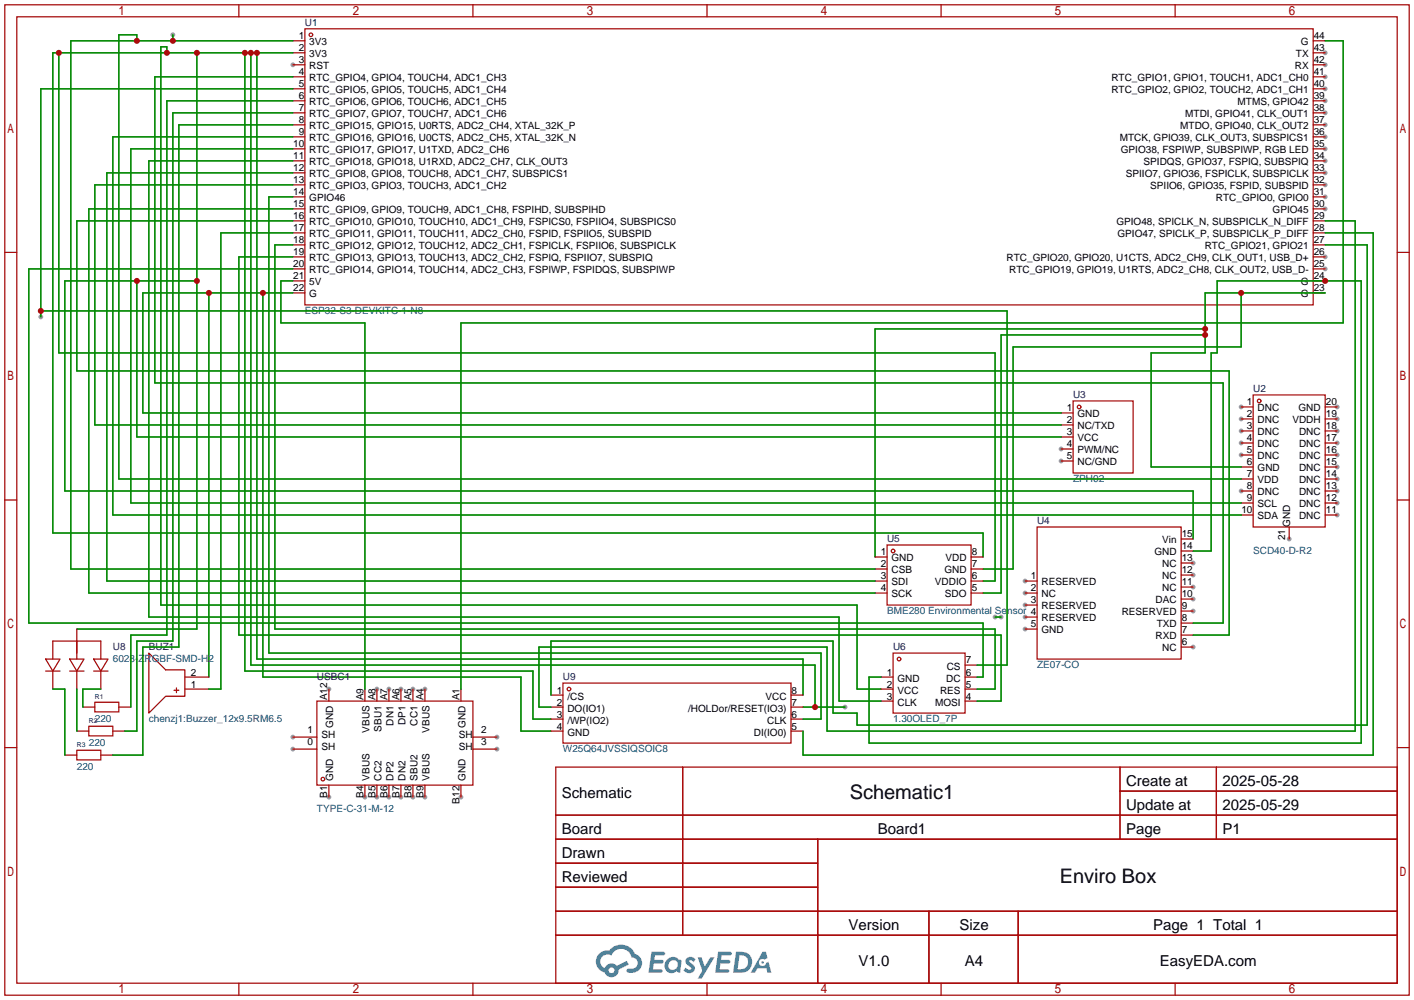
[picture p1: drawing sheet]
<svg xmlns="http://www.w3.org/2000/svg" width="299mm" height="212mm" viewBox="0 0 299 212" stroke-linecap="round" stroke-linejoin="round" font-family="sans-serif">
<g fill="#999">
<circle cx="62" cy="13.7" r=".51"/>
<circle cx="280.4" cy="56.9" r=".51"/>
<circle cx="280.4" cy="54.4" r=".51"/>
<circle cx="280.4" cy="44.2" r=".51"/>
<circle cx="280.4" cy="41.7" r=".51"/>
<circle cx="280.4" cy="39.1" r=".51"/>
<circle cx="280.4" cy="36.6" r=".51"/>
<circle cx="280.4" cy="34" r=".51"/>
<circle cx="280.4" cy="31.5" r=".51"/>
<circle cx="280.4" cy="29" r=".51"/>
<circle cx="280.4" cy="26.4" r=".51"/>
<circle cx="280.4" cy="23.9" r=".51"/>
<circle cx="280.4" cy="21.3" r=".51"/>
<circle cx="280.4" cy="18.8" r=".51"/>
<circle cx="280.4" cy="16.3" r=".51"/>
<circle cx="280.4" cy="13.7" r=".51"/>
<circle cx="280.4" cy="11.2" r=".51"/>
<circle cx="262.6" cy="86.1" r=".51"/>
<circle cx="262.6" cy="88.6" r=".51"/>
<circle cx="262.6" cy="91.2" r=".51"/>
<circle cx="262.6" cy="93.7" r=".51"/>
<circle cx="262.6" cy="96.3" r=".51"/>
<circle cx="262.6" cy="103.9" r=".51"/>
<circle cx="283" cy="109" r=".51"/>
<circle cx="283" cy="106.4" r=".51"/>
<circle cx="283" cy="103.9" r=".51"/>
<circle cx="283" cy="101.3" r=".51"/>
<circle cx="283" cy="98.8" r=".51"/>
<circle cx="283" cy="96.3" r=".51"/>
<circle cx="283" cy="93.7" r=".51"/>
<circle cx="283" cy="91.2" r=".51"/>
<circle cx="283" cy="88.6" r=".51"/>
<circle cx="283" cy="86.1" r=".51"/>
<circle cx="272.8" cy="114" r=".51"/>
<circle cx="224.5" cy="95" r=".51"/>
<circle cx="224.5" cy="97.5" r=".51"/>
<circle cx="216.9" cy="122.9" r=".51"/>
<circle cx="216.9" cy="125.5" r=".51"/>
<circle cx="216.9" cy="128" r=".51"/>
<circle cx="216.9" cy="130.6" r=".51"/>
<circle cx="216.9" cy="133.1" r=".51"/>
<circle cx="252.5" cy="136.9" r=".51"/>
<circle cx="252.5" cy="129.3" r=".51"/>
<circle cx="252.5" cy="126.7" r=".51"/>
<circle cx="252.5" cy="124.2" r=".51"/>
<circle cx="252.5" cy="121.7" r=".51"/>
<circle cx="252.5" cy="119.1" r=".51"/>
<circle cx="69.6" cy="168.7" r=".51"/>
<circle cx="77.2" cy="168.7" r=".51"/>
<circle cx="79.8" cy="168.7" r=".51"/>
<circle cx="82.3" cy="168.7" r=".51"/>
<circle cx="84.8" cy="168.7" r=".51"/>
<circle cx="87.4" cy="168.7" r=".51"/>
<circle cx="89.9" cy="168.7" r=".51"/>
<circle cx="97.5" cy="168.7" r=".51"/>
<circle cx="62" cy="158.5" r=".51"/>
<circle cx="62" cy="156" r=".51"/>
<circle cx="105.2" cy="158.5" r=".51"/>
<circle cx="105.2" cy="156" r=".51"/>
<circle cx="89.9" cy="145.8" r=".51"/>
<circle cx="87.4" cy="145.8" r=".51"/>
<circle cx="84.8" cy="145.8" r=".51"/>
<circle cx="82.3" cy="145.8" r=".51"/>
<circle cx="79.8" cy="145.8" r=".51"/>
<circle cx="69.6" cy="145.8" r=".51"/>
<circle cx="178.8" cy="149.6" r=".51"/>
<circle cx="211.8" cy="130.6" r=".51"/>
<circle cx="210.6" cy="130.6" r=".51"/>
<circle cx="36.6" cy="7.4" r=".51"/>
<circle cx="8.6" cy="67.1" r=".51"/>
</g>
<g fill="none" stroke="#a10000" stroke-width=".25">
<path d="M1 1h297.2v209.6h-297.2zM3.6 3.6h292.1v204.4h-292.1zM50.5 1v2.6M100.1 1v2.6M149.6 1v2.6M199.1 1v2.6M248.7 1v2.6M1 53.4h2.6M295.7 53.4h2.5M1 105.8h2.6M295.7 105.8h2.5M1 158.2h2.6"/>
<path d="M295.7 158.2h2.5M117.6 162.3h178.1v45.7h-178.1zM117.6 172.5h178.1M117.6 177.5h178.1M144.5 162.3v35.6M173 177.5v30.5M237 162.3v15.2M237 167.4h58.7M257.4 162.3v15.2M117.6 182.6h55.4M117.6 192.8h178.1M117.6 187.7h55.4"/>
<path d="M117.6 197.9h178.1M196.6 192.8v15.2M215.4 192.8v15.2M50.5 208v2.6M100.1 208v2.6M149.6 208v2.6M199.1 208v2.6M248.7 208v2.6"/>
</g>
<g fill="#5487ff">
<path d="M145.3 202.7a1.3 1.3 0 0 1 1.9 .3l-.4 .6a.54 .54 0 0 0-.9-.2l.1 .2a1.34 1.34 0 0 1 .9 1.8 1.47 1.47 0 0 1-2.3-.1l.5-.6 .8 .5a.31 .31 0 0 0 .4-.3 .31 .31 0 0 0-.3-.4 1.12 1.12 0 0 1-.7-1.8z"/>
<path d="M147.6 202.5h.9l.6 2 1.2-2h.9l-2.7 4.6h-.9l1-1.7z"/>
<path d="M137.8 201.4h1.7a1.31 1.31 0 0 1 1.2 .2 .4 .4 0 0 1-.3 .5l-1.8 .1-.1 .9h1.6a.4 .4 0 0 1 .4 .4 .4 .4 0 0 1-.5 .4h-1.6l-.2 1.2h1.4a.46 .46 0 0 1 .5 0 .46 .46 0 0 1 .1 .5l-.4 .2h-2.6z"/>
<path d="M151.9 201.4h1.7a1.32 1.32 0 0 1 1.2 .2 .39 .39 0 0 1-.3 .5l-1.8 .1-.1 .9h1.6a.4 .4 0 0 1 .4 .4 .4 .4 0 0 1-.4 .4h-1.7l-.2 1.2h1.4a.46 .46 0 0 1 .5 0 .46 .46 0 0 1 .1 .5l-.4 .2h-2.6z"/>
<path d="M161.3 201.4h.8l.3 1.3-.6 .4a.75 .75 0 0 0-1.1 .3 .75 .75 0 0 0 .5 1 .75 .75 0 0 0 .9-.7l.5-.2 .6 2.3h-.8l-.3-.9h-1.8l-.5 .9h-1z"/>
<path d="M155.7 201.4l-.6 4.4h1.5a2.27 2.27 0 0 0 2.6-2.2 2.27 2.27 0 0 0-2.7-2.2zM156.5 202.1a1.5 1.5 0 0 1 1.8 1.6 1.5 1.5 0 0 1-1.9 1.4h-.3z"/>
<path d="M141.2 203a1.6 1.6 0 0 0-.3 2.3 1.6 1.6 0 0 0 2.3 .2l.7 .3 .3-2.4-.1-.3-.5-.1a1.58 1.58 0 0 0-2.4 0zM141.8 203.5a.98 .98 0 0 1 1.6 .4 .98 .98 0 0 1-1.1 1.3 .94 .94 0 0 1-.9-.7 .94 .94 0 0 1 .4-1z"/>
<path d="M126.8 201.8a2.37 2.37 0 0 0 1.1 4 1.54 1.54 0 0 0 1.8 1 1.54 1.54 0 0 0 1.2-1.6l2.2-1.1-.5-.8-2 1a1.57 1.57 0 0 0-2.7 .5 1.5 1.5 0 0 1-.7-2.1 1.5 1.5 0 0 1 2.2-.5 2.23 2.23 0 0 1 2.3-1.4 2.23 2.23 0 0 1 2 1.8 1.16 1.16 0 0 1 1.2 1.1 1.16 1.16 0 0 1-1.1 1.2h-.7a.47 .47 0 0 0-.5 .4 .47 .47 0 0 0 .4 .5 2.17 2.17 0 0 0 2.5-.9 2.17 2.17 0 0 0-.3-2.7l-.8-.4a3.2 3.2 0 0 0-5.5-.7l-1.1 .1zM128.8 205.3a.6 .6 0 0 1 1.2 0 .6 .6 0 0 1-1.2 0z"/>
<circle cx="161.4" cy="203.6" r=".28"/>
</g>
<g fill="none" stroke="#a10000" stroke-width=".25">
<path d="M62 8.6h2.5M62 11.2h2.5M62 13.7h2.5M62 16.3h2.5M62 18.8h2.5M64.5 6.1h213.4v58.4h-213.4zM277.9 8.6h2.5M277.9 11.2h2.5M277.9 13.7h2.5M277.9 16.3h2.5M277.9 18.8h2.5M62 21.3h2.5"/>
<path d="M62 23.9h2.5M62 26.4h2.5M62 29h2.5M62 31.5h2.5M62 34h2.5M62 36.6h2.5M62 39.1h2.5M277.9 21.3h2.5M277.9 23.9h2.5M277.9 26.4h2.5M277.9 29h2.5M277.9 31.5h2.5"/>
<path d="M277.9 34h2.5M277.9 36.6h2.5M277.9 39.1h2.5M62 41.7h2.5M62 44.2h2.5M62 46.7h2.5M62 49.3h2.5M62 51.8h2.5M62 54.4h2.5M62 56.9h2.5M62 59.4h2.5M277.9 41.7h2.5"/>
<path d="M277.9 44.2h2.5M277.9 46.7h2.5M277.9 49.3h2.5M277.9 51.8h2.5M277.9 54.4h2.5M277.9 56.9h2.5M277.9 59.4h2.5M62 62h2.5M277.9 62h2.5M224.5 87.4h2.6M224.5 89.9h2.6M224.5 92.5h2.6"/>
<path d="M224.5 95h2.6M224.5 97.5h2.6M227.1 84.8h12.7v15.3h-12.7zM262.6 86.1h2.6M262.6 88.6h2.6M262.6 91.2h2.6M262.6 93.7h2.6M262.6 96.3h2.6M262.6 98.8h2.6M265.2 83.6h15.2v27.9h-15.2zM280.4 86.1h2.6M280.4 88.6h2.6"/>
<path d="M280.4 91.2h2.6M280.4 93.7h2.6M280.4 96.3h2.6M280.4 98.8h2.6M185.2 117.9h2.5M187.7 115.3h17.8v12.7h-17.8zM205.5 117.9h2.5M219.5 111.5h30.4v27.9h-30.4zM249.9 119.1h2.6M249.9 116.6h2.6M249.9 114h2.6M262.6 101.3h2.6"/>
<path d="M262.6 103.9h2.6M262.6 106.4h2.6M262.6 109h2.6M272.8 111.5v2.5M280.4 101.3h2.6M280.4 103.9h2.6M280.4 106.4h2.6M280.4 109h2.6M9.7 139.4h3l-1.5 2.6zM11.2 139.4v-3.8h10.1v3.8M14.7 139.4h3.1l-1.5 2.6zM16.3 133.1v6.3"/>
<path d="M19.8 139.4h3.1l-1.6 2.6zM31.5 138.2l3.6 3.5h4v5.6h-4l-3.6 3.6zM185.2 122.9h2.5M185.2 125.5h2.5M185.2 120.4h2.5M189 138.2h15.2v12.7h-15.2zM205.5 122.9h2.5M205.5 125.5h2.5M205.5 120.4h2.5M216.9 122.9h2.6M216.9 125.5h2.6M216.9 128h2.6"/>
<path d="M216.9 130.6h2.6M216.9 133.1h2.6M249.9 136.9h2.6M249.9 134.4h2.6M249.9 131.8h2.6M249.9 129.3h2.6M249.9 126.7h2.6M249.9 124.2h2.6M249.9 121.7h2.6M9.7 142h3M11.2 142v3.8M13.7 159.8h2.6"/>
<path d="M14.7 142h3.1M16.3 158.8h5v2h-5zM16.3 142v3.8M16.3 154.7h2.5M17.5 149.6h2.6M18.8 153.7h5.1v2h-5.1zM19.8 142h3.1M20.1 148.6h5v2h-5zM21.3 142v3.8M21.3 159.8h2.6M23.9 154.7h2.5M25.1 149.6h2.6"/>
<path d="M36.8 146.1h1M37.3 145.5v1.1M39.1 143.3h5.1M39.1 145.8h5.1M62 158.5h5.1M62 156h5.1M67.1 148.3h33v17.8h-33zM69.6 145.8v2.5M77.2 145.8v2.5M79.8 145.8v2.5M82.3 145.8v2.5M84.8 145.8v2.5"/>
<path d="M87.4 145.8v2.5M89.9 145.8v2.5M97.5 145.8v2.5M100.1 158.5h5.1M100.1 156h5.1M116.6 149.6h2.5M116.6 154.7h2.5M116.6 147.1h2.5M116.6 152.1h2.5M119.1 144.5h48.3v12.7h-48.3zM167.4 149.6h2.5M167.4 154.7h2.5"/>
<path d="M167.4 147.1h2.5M167.4 152.1h2.5M186.4 143.3h2.6M186.4 145.8h2.6M186.4 148.3h2.6M204.2 143.3h2.6M204.2 145.8h2.6M204.2 148.3h2.6M204.2 140.7h2.6M69.6 166.1v2.6M77.2 166.1v2.6M79.8 166.1v2.6"/>
<path d="M82.3 166.1v2.6M84.8 166.1v2.6M87.4 166.1v2.6M89.9 166.1v2.6M97.5 166.1v2.6"/>
<circle cx="65.8" cy="7.4" r=".38"/>
<circle cx="228.3" cy="86.1" r=".38"/>
<circle cx="266.4" cy="84.8" r=".38"/>
<circle cx="189" cy="116.6" r=".38"/>
<circle cx="190.2" cy="139.4" r=".38"/>
<circle cx="120.4" cy="145.8" r=".38"/>
<circle cx="68.3" cy="164.8" r=".38"/>
</g>
<g fill="none" stroke="#008700" stroke-width=".25">
<path d="M12.4 11.2v63.5h198.2v48.2h-2.6M29 8.6v-1.2h-3.9v93.9h237.5M35.3 11.2v-1.3h-1.3v118.1h147.4v17.8h5M36.6 7.4v1.2M41.7 11.2v121.9h-25.4M51.8 11.2v130.8h61v10.1h3.8M53.1 11.2v129.5h119.4v8.9M54.4 11.2v128.2h115.5v7.7M62 8.6h-47v111.8h170.2M62 11.2h-50.8v101.6h196.8v5.1M62 16.3h-29.2v64.7h226v50.8h-6.3M62 18.8h-53.4v48.3"/>
<path d="M280.4 8.6h3.8v59.7h-186.7v77.5M62 29h-38.1v80h238.7M62 31.5h-34.3v74.9h234.9M62 21.3h-26.7v113.1h-7.6v15.2M62 26.4h-24.2v110.5h-7.6v22.9h-6.3M62 23.9h-25.4v111.7h-7.6v19.1h-2.6M62 36.6h-39.4v86.3h162.6M62 39.1h-41.9v50.8h204.4M62 34h-30.5v96.6h146v17.7h8.9M29 59.4v33.1h195.5M41.7 59.4h-28v44.5h238.8v10.1M62 54.4h-11.5v80h161.3v13.9h-5"/>
<path d="M62 44.2h-43.2v81.3h166.4M62 56.9h-55.9v74.9h201.9v11.5h-1.2M62 59.4h-2.6v8.9h17.8v77.5M62 51.8h-3.8v81.3h152.4v12.7h-3.8M62 41.7h-5.1v96.5h116.8v13.9h-3.8M62 49.3h-15.3v96.5h-2.5M62 46.7h-45.7v31.8h243.8v55.9h-7.6M280.4 46.7h6.4v108h-111.8v-17.8h-61v12.7h2.6M280.4 49.3h10.2v110.5h-120.7v-5.1M280.4 51.8h8.9v101.6h-107.9v-2.5h-5.1v-15.3h-59.7v11.5M8.6 65.8h204.5v74.9h-6.3M44.2 62v81.3"/>
<path d="M55.6 62v81.3h54.6v11.4h6.4M62 62h-31.8v25.4h194.3M255 70.9h-43.2v54.6h-3.8M255 69.6h-69.8v48.3M262.6 62v11.4h-48.2v47h-6.4M280.4 62h-25.4v12.7h-11.4v24.1h19M252.5 116.6h3.8v-41.9h1.3v-15.3h30.4v97.8h-104.1v-13.9h2.5M210.6 130.6h1.2M11.2 145.8h2.5v14M16.3 145.8v8.9M21.3 145.8h-3.8v3.8M169.9 149.6h8.9"/>
</g>
<g fill="#c00">
<circle cx="262.6" cy="62" r=".63"/>
<circle cx="255" cy="69.6" r=".63"/>
<circle cx="255" cy="70.9" r=".63"/>
<circle cx="44.2" cy="62" r=".63"/>
<circle cx="55.6" cy="62" r=".63"/>
<circle cx="29" cy="59.4" r=".63"/>
<circle cx="41.7" cy="59.4" r=".63"/>
<circle cx="41.7" cy="11.2" r=".63"/>
<circle cx="53.1" cy="11.2" r=".63"/>
<circle cx="51.8" cy="11.2" r=".63"/>
<circle cx="172.5" cy="149.6" r=".63"/>
<circle cx="54.4" cy="11.2" r=".63"/>
<circle cx="35.3" cy="11.2" r=".63"/>
<circle cx="12.4" cy="11.2" r=".63"/>
<circle cx="36.6" cy="8.6" r=".63"/>
<circle cx="29" cy="8.6" r=".63"/>
<circle cx="280.4" cy="59.4" r=".63"/>
<circle cx="8.6" cy="65.8" r=".63"/>
</g>
<g font-size="4.2">
<text x="179.8" y="169">Schematic1</text>
<text x="224.2" y="186.8">Enviro Box</text>
</g>
<g font-size="3.2">
<text x="238.3" y="166.2">Create at</text>
<text x="258.7" y="166.2">2025-05-28</text>
<text x="118.9" y="168.8">Schematic</text>
<text x="238.3" y="171.3">Update at</text>
<text x="258.7" y="171.3">2025-05-29</text>
<text x="118.9" y="176.4">Board</text>
<text x="185.7" y="176.4">Board1</text>
<text x="238.3" y="176.4">Page</text>
<text x="258.7" y="176.4">P1</text>
<text x="118.9" y="181.5">Drawn</text>
<text x="118.9" y="186.5">Reviewed</text>
<text x="179.5" y="196.7">Version</text>
<text x="203" y="196.7">Size</text>
<text x="244" y="196.7">Page 1 Total 1</text>
<text x="181.7" y="204.3">V1.0</text>
<text x="204.2" y="204.3">A4</text>
<text x="245.4" y="204.3">EasyEDA.com</text>
</g>
<g font-size="2.1" fill="#000080">
<text x="64.5" y="5.5">U1</text>
<text x="265.2" y="83">U2</text>
<text x="227.1" y="84.3">U3</text>
<text x="219.5" y="110.9">U4</text>
<text x="187.7" y="114.8">U5</text>
<text x="23.9" y="137.6">U8</text>
<text x="31.5" y="137.6">BUZ1</text>
<text x="189" y="137.6">U6</text>
<text x="67.1" y="144">USBC1</text>
<text x="119.1" y="144">U9</text>
</g>
<g font-size="2.1">
<text x="63.2" y="8.3">1</text>
<text x="63.2" y="10.8">2</text>
<text x="65.5" y="9.6">3V3</text>
<text x="275.3" y="9.6">G</text>
<text x="278" y="10.8">43</text>
<text x="278" y="8.3">44</text>
<text x="63.2" y="13.4">3</text>
<text x="63.2" y="15.9">4</text>
<text x="65.5" y="12.1">3V3</text>
<text x="65.5" y="14.7">RST</text>
<text x="65.5" y="17.2">RTC_GPIO4, GPIO4, TOUCH4, ADC1_CH3</text>
<text x="235.2" y="17.2">RTC_GPIO1, GPIO1, TOUCH1, ADC1_CH0</text>
<text x="274" y="14.7">RX</text>
<text x="274.2" y="12.1">TX</text>
<text x="278" y="15.9">41</text>
<text x="278" y="13.4">42</text>
<text x="63.2" y="18.5">5</text>
<text x="63.2" y="21">6</text>
<text x="63.2" y="23.5">7</text>
<text x="65.5" y="19.7">RTC_GPIO5, GPIO5, TOUCH5, ADC1_CH4</text>
<text x="65.5" y="22.3">RTC_GPIO6, GPIO6, TOUCH6, ADC1_CH5</text>
<text x="235.2" y="19.7">RTC_GPIO2, GPIO2, TOUCH2, ADC1_CH1</text>
<text x="261.9" y="22.3">MTMS, GPIO42</text>
<text x="278" y="23.5">38</text>
<text x="278" y="21">39</text>
<text x="278" y="18.5">40</text>
<text x="63.2" y="26.1">8</text>
<text x="63.2" y="28.6">9</text>
<text x="65.5" y="24.8">RTC_GPIO7, GPIO7, TOUCH7, ADC1_CH6</text>
<text x="65.5" y="27.4">RTC_GPIO15, GPIO15, U0RTS, ADC2_CH4, XTAL_32K_P</text>
<text x="65.5" y="29.9">RTC_GPIO16, GPIO16, U0CTS, ADC2_CH5, XTAL_32K_N</text>
<text x="236.9" y="29.9">MTCK, GPIO39, CLK_OUT3, SUBSPICS1</text>
<text x="249.8" y="27.4">MTDO, GPIO40, CLK_OUT2</text>
<text x="250.8" y="24.8">MTDI, GPIO41, CLK_OUT1</text>
<text x="278" y="28.6">36</text>
<text x="278" y="26.1">37</text>
<text x="62" y="31.2">10</text>
<text x="62" y="33.7">11</text>
<text x="65.5" y="32.4">RTC_GPIO17, GPIO17, U1TXD, ADC2_CH6</text>
<text x="65.5" y="35">RTC_GPIO18, GPIO18, U1RXD, ADC2_CH7, CLK_OUT3</text>
<text x="237.2" y="32.4">GPIO38, FSPIWP, SUBSPIWP, RGB LED</text>
<text x="242" y="35">SPIDQS, GPIO37, FSPIQ, SUBSPIQ</text>
<text x="278" y="33.7">34</text>
<text x="278" y="31.2">35</text>
<text x="62" y="36.2">12</text>
<text x="62" y="38.8">13</text>
<text x="62" y="41.3">14</text>
<text x="65.5" y="37.5">RTC_GPIO8, GPIO8, TOUCH8, ADC1_CH7, SUBSPICS1</text>
<text x="65.5" y="40.1">RTC_GPIO3, GPIO3, TOUCH3, ADC1_CH2</text>
<text x="238.2" y="37.5">SPIIO7, GPIO36, FSPICLK, SUBSPICLK</text>
<text x="243.4" y="40.1">SPIIO6, GPIO35, FSPID, SUBSPID</text>
<text x="278" y="41.3">31</text>
<text x="278" y="38.8">32</text>
<text x="278" y="36.2">33</text>
<text x="62" y="43.9">15</text>
<text x="62" y="46.4">16</text>
<text x="65.5" y="42.6">GPIO46</text>
<text x="65.5" y="45.1">RTC_GPIO9, GPIO9, TOUCH9, ADC1_CH8, FSPIHD, SUBSPIHD</text>
<text x="65.5" y="47.7">RTC_GPIO10, GPIO10, TOUCH10, ADC1_CH9, FSPICS0, FSPIIO4, SUBSPICS0</text>
<text x="236.2" y="47.7">GPIO48, SPICLK_N, SUBSPICLK_N_DIFF</text>
<text x="257.3" y="42.6">RTC_GPIO0, GPIO0</text>
<text x="269.3" y="45.1">GPIO45</text>
<text x="278" y="46.4">29</text>
<text x="278" y="43.9">30</text>
<text x="62" y="48.9">17</text>
<text x="62" y="51.5">18</text>
<text x="65.5" y="50.2">RTC_GPIO11, GPIO11, TOUCH11, ADC2_CH0, FSPID, FSPIIO5, SUBSPID</text>
<text x="65.5" y="52.8">RTC_GPIO12, GPIO12, TOUCH12, ADC2_CH1, FSPICLK, FSPIIO6, SUBSPICLK</text>
<text x="236.5" y="50.2">GPIO47, SPICLK_P, SUBSPICLK_P_DIFF</text>
<text x="254.9" y="52.8">RTC_GPIO21, GPIO21</text>
<text x="278" y="51.5">27</text>
<text x="278" y="48.9">28</text>
<text x="62" y="54">19</text>
<text x="62" y="56.6">20</text>
<text x="62" y="59.1">21</text>
<text x="65.5" y="55.3">RTC_GPIO13, GPIO13, TOUCH13, ADC2_CH2, FSPIQ, FSPIIO7, SUBSPIQ</text>
<text x="65.5" y="57.8">RTC_GPIO14, GPIO14, TOUCH14, ADC2_CH3, FSPIWP, FSPIDQS, SUBSPIWP</text>
<text x="213" y="55.3">RTC_GPIO20, GPIO20, U1CTS, ADC2_CH9, CLK_OUT1, USB_D+</text>
<text x="213.5" y="57.8">RTC_GPIO19, GPIO19, U1RTS, ADC2_CH8, CLK_OUT2, USB_D-</text>
<text x="278" y="59.1">24</text>
<text x="278" y="56.6">25</text>
<text x="278" y="54">26</text>
<text x="62" y="61.6">22</text>
<text x="65.5" y="60.4">5V</text>
<text x="65.5" y="62.9">G</text>
<text x="275.3" y="62.9">G</text>
<text x="275.3" y="60.4">G</text>
<text x="278" y="61.6">23</text>
<text x="225.8" y="87">1</text>
<text x="225.8" y="89.6">2</text>
<text x="228" y="88.3">GND</text>
<text x="263.9" y="85.8">1</text>
<text x="263.9" y="88.3">2</text>
<text x="266.1" y="87">DNC</text>
<text x="266.1" y="89.6">DNC</text>
<text x="273.5" y="89.6">VDDH</text>
<text x="274.8" y="87">GND</text>
<text x="280.5" y="88.3">19</text>
<text x="280.5" y="85.8">20</text>
<text x="225.8" y="92.1">3</text>
<text x="225.8" y="94.7">4</text>
<text x="228" y="90.9">NC/TXD</text>
<text x="228" y="93.4">VCC</text>
<text x="228" y="95.9">PWM/NC</text>
<text x="263.9" y="90.9">3</text>
<text x="263.9" y="93.4">4</text>
<text x="263.9" y="95.9">5</text>
<text x="266.1" y="92.1">DNC</text>
<text x="266.1" y="94.7">DNC</text>
<text x="274.9" y="94.7">DNC</text>
<text x="274.9" y="92.1">DNC</text>
<text x="280.5" y="95.9">16</text>
<text x="280.5" y="93.4">17</text>
<text x="280.5" y="90.9">18</text>
<text x="225.8" y="97.2">5</text>
<text x="228" y="98.5">NC/GND</text>
<text x="263.9" y="98.5">6</text>
<text x="263.9" y="101">7</text>
<text x="266.1" y="97.2">DNC</text>
<text x="266.1" y="99.7">GND</text>
<text x="274.9" y="99.7">DNC</text>
<text x="274.9" y="97.2">DNC</text>
<text x="280.5" y="101">14</text>
<text x="280.5" y="98.5">15</text>
<text x="263.9" y="103.6">8</text>
<text x="263.9" y="106.1">9</text>
<text x="266.1" y="102.3">VDD</text>
<text x="266.1" y="104.8">DNC</text>
<text x="266.1" y="107.4">SCL</text>
<text x="274.9" y="107.4">DNC</text>
<text x="274.9" y="104.8">DNC</text>
<text x="274.9" y="102.3">DNC</text>
<text x="280.5" y="106.1">12</text>
<text x="280.5" y="103.6">13</text>
<text x="250.1" y="113.7">15</text>
<text x="262.7" y="108.6">10</text>
<text x="266.1" y="109.9">SDA</text>
<text x="273" y="111.5" transform="rotate(-90 273 111.5)">GND</text>
<text x="274.9" y="109.9">DNC</text>
<text x="280.5" y="108.6">11</text>
<text x="186.4" y="117.5">1</text>
<text x="188.6" y="118.8">GND</text>
<text x="200.1" y="118.8">VDD</text>
<text x="205.6" y="117.5">8</text>
<text x="244.3" y="117.5">GND</text>
<text x="245.9" y="115">Vin</text>
<text x="250.1" y="118.8">13</text>
<text x="250.1" y="116.3">14</text>
<text x="272" y="114.3" transform="rotate(-90 272 114.3)">21</text>
<text x="186.4" y="120.1">2</text>
<text x="186.4" y="122.6">3</text>
<text x="186.4" y="125.1">4</text>
<text x="188.6" y="121.3">CSB</text>
<text x="188.6" y="123.9">SDI</text>
<text x="197.8" y="123.9">VDDIO</text>
<text x="199.8" y="121.3">GND</text>
<text x="205.6" y="125.1">5</text>
<text x="205.6" y="122.6">6</text>
<text x="205.6" y="120.1">7</text>
<text x="218.2" y="122.6">1</text>
<text x="218.2" y="125.1">2</text>
<text x="220.4" y="123.9">RESERVED</text>
<text x="245.9" y="125.1">NC</text>
<text x="245.9" y="122.6">NC</text>
<text x="245.9" y="120.1">NC</text>
<text x="250.1" y="123.9">11</text>
<text x="250.1" y="121.3">12</text>
<text x="188.6" y="126.4">SCK</text>
<text x="200" y="126.4">SDO</text>
<text x="218.2" y="127.7">3</text>
<text x="220.4" y="126.4">NC</text>
<text x="220.4" y="129">RESERVED</text>
<text x="220.4" y="131.5">RESERVED</text>
<text x="237.4" y="130.2">RESERVED</text>
<text x="244.5" y="127.7">DAC</text>
<text x="250.1" y="131.5">8</text>
<text x="250.1" y="129">9</text>
<text x="250.1" y="126.4">10</text>
<text x="218.2" y="132.8">5</text>
<text x="220.4" y="134">GND</text>
<text x="244.5" y="135.3">RXD</text>
<text x="244.8" y="132.8">TXD</text>
<text x="245.9" y="137.8">NC</text>
<text x="250.1" y="136.6">6</text>
<text x="250.1" y="134">7</text>
<text x="40.4" y="142.9">2</text>
<text x="187.7" y="142.9">1</text>
<text x="200.3" y="141.7">CS</text>
<text x="204.3" y="142.9">6</text>
<text x="204.3" y="140.4">7</text>
<text x="40.4" y="145.5">1</text>
<text x="69.3" y="148.2" transform="rotate(-90 69.3 148.2)">A12</text>
<text x="76.9" y="148.2" transform="rotate(-90 76.9 148.2)">A9</text>
<text x="79.4" y="148.2" transform="rotate(-90 79.4 148.2)">A8</text>
<text x="82" y="148.2" transform="rotate(-90 82 148.2)">A7</text>
<text x="84.5" y="148.2" transform="rotate(-90 84.5 148.2)">A6</text>
<text x="87" y="148.2" transform="rotate(-90 87 148.2)">A5</text>
<text x="89.6" y="148.2" transform="rotate(-90 89.6 148.2)">A4</text>
<text x="97.2" y="148.2" transform="rotate(-90 97.2 148.2)">A1</text>
<text x="117.8" y="146.7">1</text>
<text x="117.8" y="149.3">2</text>
<text x="120.1" y="148">/CS</text>
<text x="162" y="148">VCC</text>
<text x="167.5" y="149.3">7</text>
<text x="167.5" y="146.7">8</text>
<text x="187.7" y="145.5">2</text>
<text x="187.7" y="148">3</text>
<text x="189.9" y="144.2">GND</text>
<text x="189.9" y="146.7">VCC</text>
<text x="189.9" y="149.3">CLK</text>
<text x="197.9" y="149.3">MOSI</text>
<text x="198.9" y="146.7">RES</text>
<text x="200.2" y="144.2">DC</text>
<text x="204.3" y="148">4</text>
<text x="204.3" y="145.5">5</text>
<text x="65.1" y="155.1">1</text>
<text x="70.5" y="154" transform="rotate(-90 70.5 154)">GND</text>
<text x="78.2" y="155" transform="rotate(-90 78.2 155)">VBUS</text>
<text x="80.7" y="154.8" transform="rotate(-90 80.7 154.8)">SBU1</text>
<text x="83.2" y="153.5" transform="rotate(-90 83.2 153.5)">DN1</text>
<text x="85.8" y="153.4" transform="rotate(-90 85.8 153.4)">DP1</text>
<text x="88.3" y="153.5" transform="rotate(-90 88.3 153.5)">CC1</text>
<text x="90.9" y="155" transform="rotate(-90 90.9 155)">VBUS</text>
<text x="98.5" y="154" transform="rotate(-90 98.5 154)">GND</text>
<text x="101.8" y="155.1">2</text>
<text x="117.8" y="151.8">3</text>
<text x="117.8" y="154.4">4</text>
<text x="120.1" y="150.5">DO(IO1)</text>
<text x="120.1" y="153.1">/WP(IO2)</text>
<text x="120.1" y="155.6">GND</text>
<text x="145.6" y="150.5">/HOLDor/RESET(IO3)</text>
<text x="159.5" y="155.6">DI(IO0)</text>
<text x="162.3" y="153.1">CLK</text>
<text x="167.5" y="154.4">5</text>
<text x="167.5" y="151.8">6</text>
<text x="65.1" y="157.7">0</text>
<text x="68.1" y="158.7">SH</text>
<text x="68.1" y="156.2">SH</text>
<text x="97.1" y="158.7">SH</text>
<text x="97.1" y="156.2">SH</text>
<text x="101.8" y="157.7">3</text>
<text x="70.5" y="165.2" transform="rotate(-90 70.5 165.2)">GND</text>
<text x="78.2" y="165.2" transform="rotate(-90 78.2 165.2)">VBUS</text>
<text x="80.7" y="165.2" transform="rotate(-90 80.7 165.2)">CC2</text>
<text x="83.2" y="165.2" transform="rotate(-90 83.2 165.2)">DP2</text>
<text x="85.8" y="165.2" transform="rotate(-90 85.8 165.2)">DN2</text>
<text x="88.3" y="165.2" transform="rotate(-90 88.3 165.2)">SBU2</text>
<text x="90.9" y="165.2" transform="rotate(-90 90.9 165.2)">VBUS</text>
<text x="98.5" y="165.2" transform="rotate(-90 98.5 165.2)">GND</text>
<text x="69.3" y="168.8" transform="rotate(-90 69.3 168.8)">B1</text>
<text x="76.9" y="168.8" transform="rotate(-90 76.9 168.8)">B4</text>
<text x="79.4" y="168.8" transform="rotate(-90 79.4 168.8)">B5</text>
<text x="82" y="168.8" transform="rotate(-90 82 168.8)">B6</text>
<text x="84.5" y="168.8" transform="rotate(-90 84.5 168.8)">B7</text>
<text x="87" y="168.8" transform="rotate(-90 87 168.8)">B8</text>
<text x="89.6" y="168.8" transform="rotate(-90 89.6 168.8)">B9</text>
<text x="97.2" y="170" transform="rotate(-90 97.2 170)">B12</text>
</g>
<g font-size="2.1" fill="#00f">
<text x="64.5" y="66.5">ESP32-S3-DEVKITC-1-N8</text>
<text x="227.1" y="102.1">ZPH02</text>
<text x="265.2" y="117.3">SCD40-D-R2</text>
<text x="187.7" y="130">BME280 Environmental Sensor 4</text>
<text x="23.9" y="140.2">6028-ZRGBF-SMD-H2</text>
<text x="219.5" y="141.4">ZE07-CO</text>
<text x="20.1" y="152.9">220</text>
<text x="31.5" y="152.9">chenzj1:Buzzer_12x9.5RM6.5</text>
<text x="189" y="152.9">1.30OLED_7P</text>
<text x="18.8" y="157.9">220</text>
<text x="119.1" y="159.2">W25Q64JVSSIQSOIC8</text>
<text x="16.3" y="163">220</text>
<text x="67.1" y="171.9">TYPE-C-31-M-12</text>
</g>
<g font-size="1.4" fill="#000080">
<text x="20.1" y="148">R1</text>
<text x="18.8" y="153">R2</text>
<text x="16.3" y="158.1">R3</text>
</g>
</svg>
